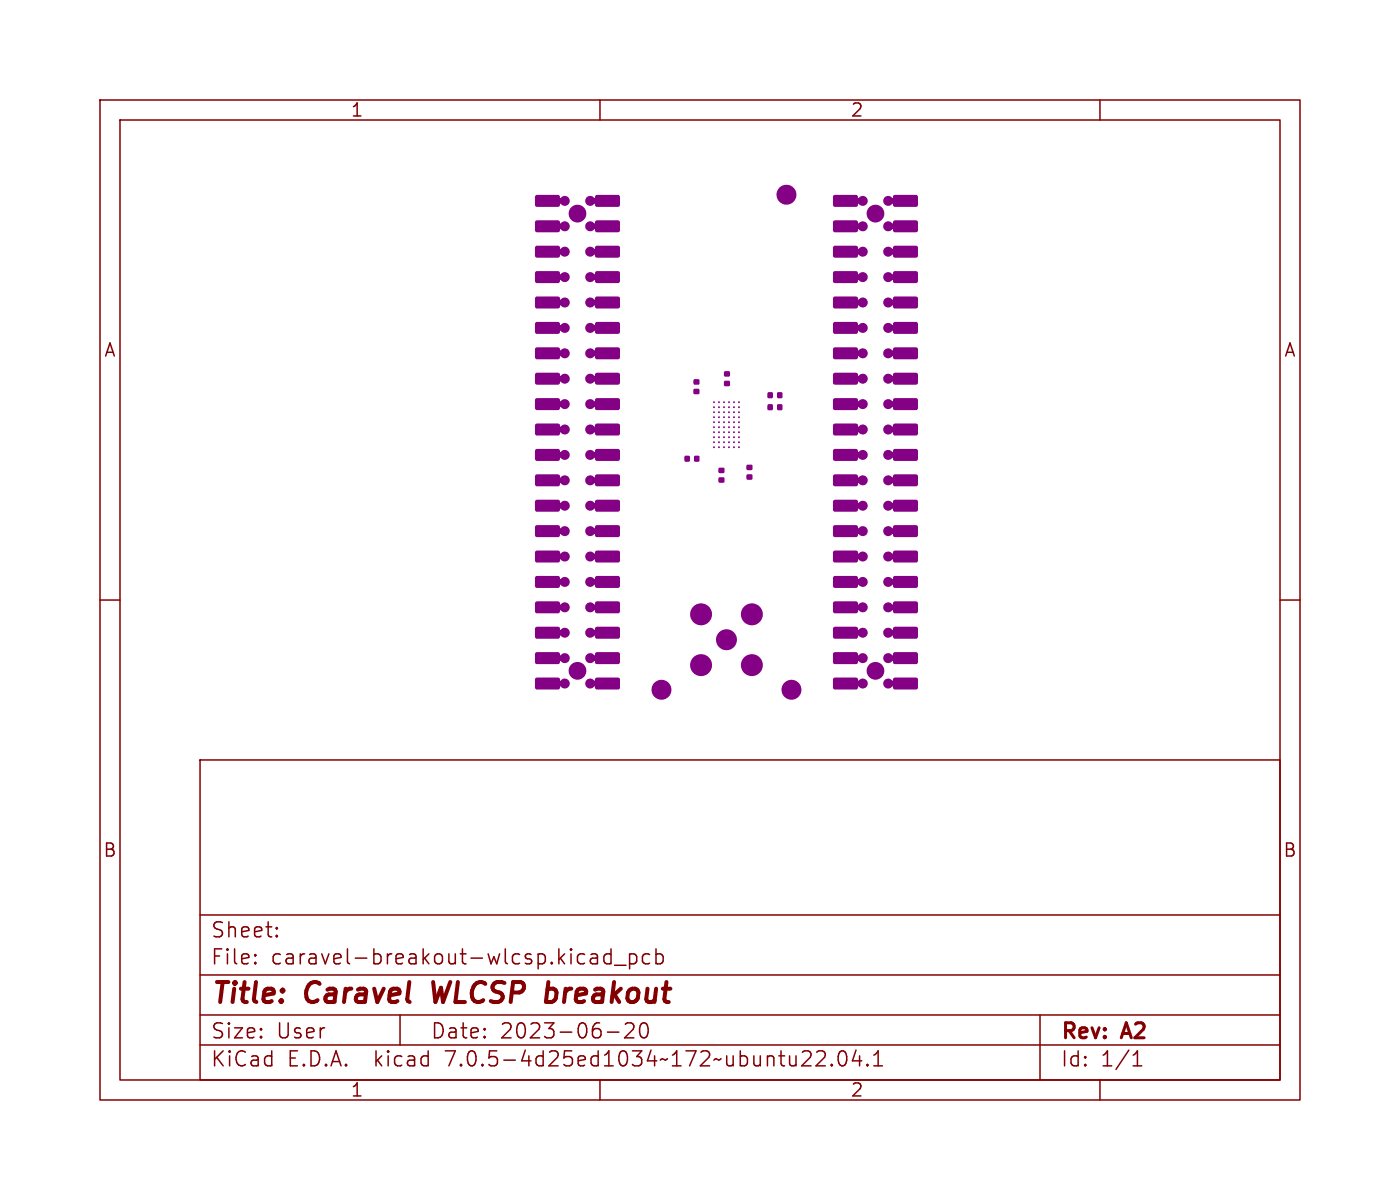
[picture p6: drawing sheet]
<svg xmlns="http://www.w3.org/2000/svg" width="140mm" height="120mm" viewBox="0 0 140 120" stroke-linecap="round" stroke-linejoin="round" font-family="sans-serif">
<g fill="none" stroke="#840000" stroke-width=".15">
<path d="M10 10h120v100h-120zM12 12h116v96h-116zM60 10v2M110 10v2M10 60h2M128 60h2M20 76h108v32h-108zM20 97.5h108M20 91.5h108M25.5 96.2l.1 .1-.1 .1M25.5 96.2v.1v.1M25.5 95.4v.2"/>
<path d="M25.5 96.2v.2M25.5 95.4l.1 .1-.1 .1M25.5 95.4v.1v.1M27.7 93.5v.1v.1M27.7 93.5l-.1 .1 .1 .1M27.7 92.7v.2M27.7 93.5v.2M27.7 92.7v.1v.1M27.7 92.7l-.1 .1 .1 .1M59.1 95.4h.1h.5v.2v.8M59.1 96.3l.1 .1 .5-.1M59.7 95.7l-.6 .2"/>
<path d="M61.1 95.4h-.4l-.3 .3v.4l.1 .2 .2 .1 .4-.1M61.1 94.9v1.5M61.5 96.5h1.1M63 95.4h.4l.3 .3v.4l-.2 .2-.1 .1-.4-.1M63 95.4v1.5M65 95.4h-.5l-.3 .3v.4l.2 .2 .1 .1 .5-.1M65.6 95.4h.4l.3 .3v.4l-.1 .2-.2 .1-.4-.1M65.6 94.9v1.5M20 104.5h108M20 101.5h108M40 101.5v3M60 108v2"/>
<path d="M60.7 103.2h1.2M62.5 102.4l.2-.1h.4a.41 .41 0 0 1 .2 .6l-.8 .9h.9M64.2 102.3a.36 .36 0 0 1 .5 .3 .88 .88 0 0 1-.2 1.2 .38 .38 0 0 1-.5-.3 1.17 1.17 0 0 1 .2-1.2zM80.2 106.6h.9M81 105.2l.1 .2-.1 .3M81.7 105.2l.2-.1h.3a.41 .41 0 0 1 .3 .6l-.9 .9h.9M83.2 106.4v.1v.1M83.2 106.4l-.1 .1 .1 .1M83.2 106.4v.2M84 105.1a.36 .36 0 0 1 .6 .3 .88 .88 0 0 1-.3 1.2 .38 .38 0 0 1-.4-.3 1.17 1.17 0 0 1 .1-1.2zM85.6 105l-.4 1.1h1M86 105.6v1"/>
<path d="M86.7 106.4l.1 .1-.1 .1M86.7 106.4v.1v.1M86.7 106.4v.2M87.4 106.6h.8M87.4 105.5l.4-.4v1.5M104 101.5v6.5M110 108v2M113.3 106.6h.9M113.3 105.5l.4-.4v1.5"/>
</g>
<g fill="#840084">
<path d="M53.6 67.8l2.2-.1 .1 .1 .2 .3 .3-.2h.3a.5 .5 0 0 1 .1 .8l-.4 .1-.3-.2-.2 .3h-.1h-2.2l-.1-.2z"/>
<path d="M58.7 68l.4-.1 .3 .2 .2-.3 .1-.1h2.1l.2 .2v.8l-.1 .2h-2.2l-.2-.2a.09 .09 0 0 0-.1 0 .09 .09 0 0 0-.1 .1h-.3h-.2a.5 .5 0 0 1-.2-.7z"/>
<path d="M83.4 67.8l2.2-.1 .1 .1 .2 .3 .3-.2h.3a.5 .5 0 0 1 .1 .8l-.4 .1-.3-.2-.2 .3h-.1h-2.2l-.1-.2z"/>
<path d="M88.5 68l.4-.1 .3 .2 .2-.3 .1-.1h2.1l.2 .2v.8l-.1 .2h-2.2l-.2-.2a.09 .09 0 0 0-.1 0 .09 .09 0 0 0-.1 .1h-.3h-.2a.5 .5 0 0 1-.2-.7z"/>
<path d="M53.6 65.3l2.2-.1 .1 .1 .2 .2 .3-.2 .3 .1a.5 .5 0 0 1 .1 .8l-.4 .1-.3-.2-.2 .3h-.1h-2.2l-.1-.2z"/>
<path d="M58.7 65.5l.4-.2 .3 .2 .2-.2 .1-.1h2.1l.2 .1v.9l-.1 .2h-2.2l-.2-.2a.09 .09 0 0 0-.1-.1 .09 .09 0 0 0-.1 .1l-.3 .1-.2-.1a.5 .5 0 0 1-.2-.6z"/>
<path d="M83.4 65.3l2.2-.1 .1 .1 .2 .2 .3-.2 .3 .1a.5 .5 0 0 1 .1 .8l-.4 .1-.3-.2-.2 .3h-.1h-2.2l-.1-.2z"/>
<path d="M88.5 65.5l.4-.2 .3 .2 .2-.2 .1-.1h2.1l.2 .1v.9l-.1 .2h-2.2l-.2-.2a.09 .09 0 0 0-.1-.1 .09 .09 0 0 0-.1 .1l-.3 .1-.2-.1a.5 .5 0 0 1-.2-.6z"/>
<path d="M53.6 62.7h2.2h.1l.2 .3 .3-.2h.3a.5 .5 0 0 1 .1 .8l-.4 .2-.3-.3-.2 .3-.1 .1h-2.2l-.1-.2z"/>
<path d="M58.7 62.9l.4-.1 .3 .2 .2-.3h.1h2.1l.2 .1v.9l-.1 .2h-2.2l-.2-.2a.09 .09 0 0 0-.1-.1 .09 .09 0 0 0-.1 .1l-.3 .1-.2-.1a.5 .5 0 0 1-.2-.7z"/>
<path d="M83.4 62.7h2.2h.1l.2 .3 .3-.2h.3a.5 .5 0 0 1 .1 .8l-.4 .2-.3-.3-.2 .3-.1 .1h-2.2l-.1-.2z"/>
<path d="M88.5 62.9l.4-.1 .3 .2 .2-.3h.1h2.1l.2 .1v.9l-.1 .2h-2.2l-.2-.2a.09 .09 0 0 0-.1-.1 .09 .09 0 0 0-.1 .1l-.3 .1-.2-.1a.5 .5 0 0 1-.2-.7z"/>
<path d="M53.6 60.2l2.2-.1 .1 .1 .2 .2 .3-.2 .3 .1a.5 .5 0 0 1 .1 .8l-.4 .1-.3-.2-.2 .3h-.1h-2.2l-.1-.2z"/>
<path d="M58.7 60.4l.4-.2 .3 .2 .2-.2 .1-.1h2.1l.2 .2v.8l-.1 .2h-2.2l-.2-.2a.09 .09 0 0 0-.1-.1 .09 .09 0 0 0-.1 .1l-.3 .1h-.2a.5 .5 0 0 1-.2-.7z"/>
<path d="M83.4 60.2l2.2-.1 .1 .1 .2 .2 .3-.2 .3 .1a.5 .5 0 0 1 .1 .8l-.4 .1-.3-.2-.2 .3h-.1h-2.2l-.1-.2z"/>
<path d="M88.5 60.4l.4-.2 .3 .2 .2-.2 .1-.1h2.1l.2 .2v.8l-.1 .2h-2.2l-.2-.2a.09 .09 0 0 0-.1-.1 .09 .09 0 0 0-.1 .1l-.3 .1h-.2a.5 .5 0 0 1-.2-.7z"/>
<path d="M53.6 57.6h2.2h.1l.2 .3 .3-.2 .3 .1a.5 .5 0 0 1 .1 .7l-.4 .2-.3-.2-.2 .2-.1 .1h-2.2l-.1-.2z"/>
<path d="M58.7 57.8l.4-.1 .3 .2 .2-.3h.1h2.1l.2 .1v.9l-.1 .2h-2.2l-.2-.2a.09 .09 0 0 0-.1-.1 .09 .09 0 0 0-.1 .1l-.3 .1-.2-.1a.5 .5 0 0 1-.2-.7z"/>
<path d="M83.4 57.6h2.2h.1l.2 .3 .3-.2 .3 .1a.5 .5 0 0 1 .1 .7l-.4 .2-.3-.2-.2 .2-.1 .1h-2.2l-.1-.2z"/>
<path d="M88.5 57.8l.4-.1 .3 .2 .2-.3h.1h2.1l.2 .1v.9l-.1 .2h-2.2l-.2-.2a.09 .09 0 0 0-.1-.1 .09 .09 0 0 0-.1 .1l-.3 .1-.2-.1a.5 .5 0 0 1-.2-.7z"/>
<path d="M53.6 55.1l2.2-.1 .1 .1 .2 .3 .3-.2h.3a.5 .5 0 0 1 .1 .8l-.4 .1-.3-.2-.2 .3h-.1h-2.2l-.1-.2z"/>
<path d="M58.7 55.3l.4-.1 .3 .2 .2-.3 .1-.1h2.1l.2 .2v.8l-.1 .2h-2.2l-.2-.2a.09 .09 0 0 0-.1 0 .09 .09 0 0 0-.1 .1h-.3h-.2a.5 .5 0 0 1-.2-.7z"/>
<path d="M83.4 55.1l2.2-.1 .1 .1 .2 .3 .3-.2h.3a.5 .5 0 0 1 .1 .8l-.4 .1-.3-.2-.2 .3h-.1h-2.2l-.1-.2z"/>
<path d="M88.5 55.3l.4-.1 .3 .2 .2-.3 .1-.1h2.1l.2 .2v.8l-.1 .2h-2.2l-.2-.2a.09 .09 0 0 0-.1 0 .09 .09 0 0 0-.1 .1h-.3h-.2a.5 .5 0 0 1-.2-.7z"/>
<path d="M53.6 52.6l2.2-.1 .1 .1 .2 .2 .3-.2 .3 .1a.5 .5 0 0 1 .1 .8l-.4 .1-.3-.2-.2 .3h-.1h-2.2l-.1-.2z"/>
<path d="M58.7 52.8l.4-.2 .3 .2 .2-.2 .1-.1h2.1l.2 .1v.9l-.1 .2h-2.2l-.2-.2a.09 .09 0 0 0-.1-.1 .09 .09 0 0 0-.1 .1l-.3 .1-.2-.1a.5 .5 0 0 1-.2-.6z"/>
<path d="M83.4 52.6l2.2-.1 .1 .1 .2 .2 .3-.2 .3 .1a.5 .5 0 0 1 .1 .8l-.4 .1-.3-.2-.2 .3h-.1h-2.2l-.1-.2z"/>
<path d="M88.5 52.8l.4-.2 .3 .2 .2-.2 .1-.1h2.1l.2 .1v.9l-.1 .2h-2.2l-.2-.2a.09 .09 0 0 0-.1-.1 .09 .09 0 0 0-.1 .1l-.3 .1-.2-.1a.5 .5 0 0 1-.2-.6z"/>
<path d="M53.6 50h2.2h.1l.2 .3 .3-.2h.3a.5 .5 0 0 1 .1 .8l-.4 .2-.3-.3-.2 .3-.1 .1h-2.2l-.1-.2z"/>
<path d="M58.7 50.2l.4-.1 .3 .2 .2-.3h.1h2.1l.2 .1v.9l-.1 .2h-2.2l-.2-.2a.09 .09 0 0 0-.1-.1 .09 .09 0 0 0-.1 .1l-.3 .1-.2-.1a.5 .5 0 0 1-.2-.7z"/>
<path d="M83.4 50h2.2h.1l.2 .3 .3-.2h.3a.5 .5 0 0 1 .1 .8l-.4 .2-.3-.3-.2 .3-.1 .1h-2.2l-.1-.2z"/>
<path d="M88.5 50.2l.4-.1 .3 .2 .2-.3h.1h2.1l.2 .1v.9l-.1 .2h-2.2l-.2-.2a.09 .09 0 0 0-.1-.1 .09 .09 0 0 0-.1 .1l-.3 .1-.2-.1a.5 .5 0 0 1-.2-.7z"/>
<path d="M53.6 47.5l2.2-.1 .1 .1 .2 .2 .3-.2 .3 .1a.5 .5 0 0 1 .1 .8l-.4 .1-.3-.2-.2 .3h-.1h-2.2l-.1-.2z"/>
<path d="M58.7 47.7l.4-.2 .3 .2 .2-.2 .1-.1h2.1l.2 .2v.8l-.1 .2h-2.2l-.2-.2a.09 .09 0 0 0-.1-.1 .09 .09 0 0 0-.1 .1l-.3 .1h-.2a.5 .5 0 0 1-.2-.7z"/>
<path d="M83.4 47.5l2.2-.1 .1 .1 .2 .2 .3-.2 .3 .1a.5 .5 0 0 1 .1 .8l-.4 .1-.3-.2-.2 .3h-.1h-2.2l-.1-.2z"/>
<path d="M88.5 47.7l.4-.2 .3 .2 .2-.2 .1-.1h2.1l.2 .2v.8l-.1 .2h-2.2l-.2-.2a.09 .09 0 0 0-.1-.1 .09 .09 0 0 0-.1 .1l-.3 .1h-.2a.5 .5 0 0 1-.2-.7z"/>
<path d="M71.9 47.8h.5v.4h-.5z"/>
<path d="M74.7 47.5h.5v.4h-.5z"/>
<path d="M71.9 46.8h.5v.5h-.5z"/>
<path d="M74.7 46.5h.5v.5h-.5z"/>
<path d="M68.5 45.6h.5v.5h-.5z"/>
<path d="M69.4 45.6h.5v.5h-.5z"/>
<path d="M53.6 44.9h2.2h.1l.2 .3 .3-.2 .3 .1a.5 .5 0 0 1 .1 .7l-.4 .2-.3-.2-.2 .2-.1 .1h-2.2l-.1-.2z"/>
<path d="M58.7 45.1l.4-.1 .3 .2 .2-.3h.1h2.1l.2 .1v.9l-.1 .2h-2.2l-.2-.2a.09 .09 0 0 0-.1-.1 .09 .09 0 0 0-.1 .1l-.3 .1-.2-.1a.5 .5 0 0 1-.2-.7z"/>
<path d="M83.4 44.9h2.2h.1l.2 .3 .3-.2 .3 .1a.5 .5 0 0 1 .1 .7l-.4 .2-.3-.2-.2 .2-.1 .1h-2.2l-.1-.2z"/>
<path d="M88.5 45.1l.4-.1 .3 .2 .2-.3h.1h2.1l.2 .1v.9l-.1 .2h-2.2l-.2-.2a.09 .09 0 0 0-.1-.1 .09 .09 0 0 0-.1 .1l-.3 .1-.2-.1a.5 .5 0 0 1-.2-.7z"/>
<path d="M53.6 42.4l2.2-.1 .1 .1 .2 .3 .3-.2h.3a.5 .5 0 0 1 .1 .8l-.4 .1-.3-.2-.2 .3h-.1h-2.2l-.1-.2z"/>
<path d="M58.7 42.6l.4-.1 .3 .2 .2-.3 .1-.1h2.1l.2 .2v.8l-.1 .2h-2.2l-.2-.2a.09 .09 0 0 0-.1 0 .09 .09 0 0 0-.1 .1h-.3h-.2a.5 .5 0 0 1-.2-.7z"/>
<path d="M83.4 42.4l2.2-.1 .1 .1 .2 .3 .3-.2h.3a.5 .5 0 0 1 .1 .8l-.4 .1-.3-.2-.2 .3h-.1h-2.2l-.1-.2z"/>
<path d="M88.5 42.6l.4-.1 .3 .2 .2-.3 .1-.1h2.1l.2 .2v.8l-.1 .2h-2.2l-.2-.2a.09 .09 0 0 0-.1 0 .09 .09 0 0 0-.1 .1h-.3h-.2a.5 .5 0 0 1-.2-.7z"/>
<path d="M76.8 40.4h.5v.6h-.5z"/>
<path d="M77.7 40.4h.5v.6h-.5z"/>
<path d="M53.6 39.9l2.2-.1 .1 .1 .2 .2 .3-.2 .3 .1a.5 .5 0 0 1 .1 .8l-.4 .1-.3-.2-.2 .3h-.1h-2.2l-.1-.2z"/>
<path d="M58.7 40.1l.4-.2 .3 .2 .2-.2 .1-.1h2.1l.2 .1v.9l-.1 .2h-2.2l-.2-.2a.09 .09 0 0 0-.1-.1 .09 .09 0 0 0-.1 .1l-.3 .1-.2-.1a.5 .5 0 0 1-.2-.6z"/>
<path d="M83.4 39.9l2.2-.1 .1 .1 .2 .2 .3-.2 .3 .1a.5 .5 0 0 1 .1 .8l-.4 .1-.3-.2-.2 .3h-.1h-2.2l-.1-.2z"/>
<path d="M88.5 40.1l.4-.2 .3 .2 .2-.2 .1-.1h2.1l.2 .1v.9l-.1 .2h-2.2l-.2-.2a.09 .09 0 0 0-.1-.1 .09 .09 0 0 0-.1 .1l-.3 .1-.2-.1a.5 .5 0 0 1-.2-.6z"/>
<path d="M76.8 39.2h.5v.6h-.5z"/>
<path d="M77.7 39.2h.5v.6h-.5z"/>
<path d="M69.4 38.9h.5v.5h-.5z"/>
<path d="M72.4 38.1h.6v.5h-.6z"/>
<path d="M53.6 37.3h2.2h.1l.2 .3 .3-.2h.3a.5 .5 0 0 1 .1 .8l-.4 .2-.3-.3-.2 .3-.1 .1h-2.2l-.1-.2z"/>
<path d="M58.7 37.5l.4-.1 .3 .2 .2-.3h.1h2.1l.2 .1v.9l-.1 .2h-2.2l-.2-.2a.09 .09 0 0 0-.1-.1 .09 .09 0 0 0-.1 .1l-.3 .1-.2-.1a.5 .5 0 0 1-.2-.7z"/>
<path d="M83.4 37.3h2.2h.1l.2 .3 .3-.2h.3a.5 .5 0 0 1 .1 .8l-.4 .2-.3-.3-.2 .3-.1 .1h-2.2l-.1-.2z"/>
<path d="M88.5 37.5l.4-.1 .3 .2 .2-.3h.1h2.1l.2 .1v.9l-.1 .2h-2.2l-.2-.2a.09 .09 0 0 0-.1-.1 .09 .09 0 0 0-.1 .1l-.3 .1-.2-.1a.5 .5 0 0 1-.2-.7z"/>
<path d="M69.4 37.9h.5v.5h-.5z"/>
<path d="M72.4 37.1h.6v.5h-.6z"/>
<path d="M53.6 34.8l2.2-.1 .1 .1 .2 .2 .3-.2 .3 .1a.5 .5 0 0 1 .1 .8l-.4 .1-.3-.2-.2 .3h-.1h-2.2l-.1-.2z"/>
<path d="M58.7 35l.4-.2 .3 .2 .2-.2 .1-.1h2.1l.2 .2v.8l-.1 .2h-2.2l-.2-.2a.09 .09 0 0 0-.1-.1 .09 .09 0 0 0-.1 .1l-.3 .1h-.2a.5 .5 0 0 1-.2-.7z"/>
<path d="M83.4 34.8l2.2-.1 .1 .1 .2 .2 .3-.2 .3 .1a.5 .5 0 0 1 .1 .8l-.4 .1-.3-.2-.2 .3h-.1h-2.2l-.1-.2z"/>
<path d="M88.5 35l.4-.2 .3 .2 .2-.2 .1-.1h2.1l.2 .2v.8l-.1 .2h-2.2l-.2-.2a.09 .09 0 0 0-.1-.1 .09 .09 0 0 0-.1 .1l-.3 .1h-.2a.5 .5 0 0 1-.2-.7z"/>
<path d="M53.6 32.2h2.2h.1l.2 .3 .3-.2 .3 .1a.5 .5 0 0 1 .1 .7l-.4 .2-.3-.2-.2 .2-.1 .1h-2.2l-.1-.2z"/>
<path d="M58.7 32.4l.4-.1 .3 .2 .2-.3h.1h2.1l.2 .1v.9l-.1 .2h-2.2l-.2-.2a.09 .09 0 0 0-.1-.1 .09 .09 0 0 0-.1 .1l-.3 .1-.2-.1a.5 .5 0 0 1-.2-.7z"/>
<path d="M83.4 32.2h2.2h.1l.2 .3 .3-.2 .3 .1a.5 .5 0 0 1 .1 .7l-.4 .2-.3-.2-.2 .2-.1 .1h-2.2l-.1-.2z"/>
<path d="M88.5 32.4l.4-.1 .3 .2 .2-.3h.1h2.1l.2 .1v.9l-.1 .2h-2.2l-.2-.2a.09 .09 0 0 0-.1-.1 .09 .09 0 0 0-.1 .1l-.3 .1-.2-.1a.5 .5 0 0 1-.2-.7z"/>
<path d="M53.6 29.7l2.2-.1 .1 .1 .2 .3 .3-.2h.3a.5 .5 0 0 1 .1 .8l-.4 .1-.3-.2-.2 .3h-.1h-2.2l-.1-.2z"/>
<path d="M58.7 29.9l.4-.1 .3 .2 .2-.3 .1-.1h2.1l.2 .2v.8l-.1 .2h-2.2l-.2-.2a.09 .09 0 0 0-.1 0 .09 .09 0 0 0-.1 .1h-.3h-.2a.5 .5 0 0 1-.2-.7z"/>
<path d="M83.4 29.7l2.2-.1 .1 .1 .2 .3 .3-.2h.3a.5 .5 0 0 1 .1 .8l-.4 .1-.3-.2-.2 .3h-.1h-2.2l-.1-.2z"/>
<path d="M88.5 29.9l.4-.1 .3 .2 .2-.3 .1-.1h2.1l.2 .2v.8l-.1 .2h-2.2l-.2-.2a.09 .09 0 0 0-.1 0 .09 .09 0 0 0-.1 .1h-.3h-.2a.5 .5 0 0 1-.2-.7z"/>
<path d="M53.6 27.2l2.2-.1 .1 .1 .2 .2 .3-.2 .3 .1a.5 .5 0 0 1 .1 .8l-.4 .1-.3-.2-.2 .3h-.1h-2.2l-.1-.2z"/>
<path d="M58.7 27.4l.4-.2 .3 .2 .2-.2 .1-.1h2.1l.2 .1v.9l-.1 .2h-2.2l-.2-.2a.09 .09 0 0 0-.1-.1 .09 .09 0 0 0-.1 .1l-.3 .1-.2-.1a.5 .5 0 0 1-.2-.6z"/>
<path d="M83.4 27.2l2.2-.1 .1 .1 .2 .2 .3-.2 .3 .1a.5 .5 0 0 1 .1 .8l-.4 .1-.3-.2-.2 .3h-.1h-2.2l-.1-.2z"/>
<path d="M88.5 27.4l.4-.2 .3 .2 .2-.2 .1-.1h2.1l.2 .1v.9l-.1 .2h-2.2l-.2-.2a.09 .09 0 0 0-.1-.1 .09 .09 0 0 0-.1 .1l-.3 .1-.2-.1a.5 .5 0 0 1-.2-.6z"/>
<path d="M53.6 24.6h2.2h.1l.2 .3 .3-.2h.3a.5 .5 0 0 1 .1 .8l-.4 .2-.3-.3-.2 .3-.1 .1h-2.2l-.1-.2z"/>
<path d="M58.7 24.8l.4-.1 .3 .2 .2-.3h.1h2.1l.2 .1v.9l-.1 .2h-2.2l-.2-.2a.09 .09 0 0 0-.1-.1 .09 .09 0 0 0-.1 .1l-.3 .1-.2-.1a.5 .5 0 0 1-.2-.7z"/>
<path d="M83.4 24.6h2.2h.1l.2 .3 .3-.2h.3a.5 .5 0 0 1 .1 .8l-.4 .2-.3-.3-.2 .3-.1 .1h-2.2l-.1-.2z"/>
<path d="M88.5 24.8l.4-.1 .3 .2 .2-.3h.1h2.1l.2 .1v.9l-.1 .2h-2.2l-.2-.2a.09 .09 0 0 0-.1-.1 .09 .09 0 0 0-.1 .1l-.3 .1-.2-.1a.5 .5 0 0 1-.2-.7z"/>
<path d="M53.6 22.1l2.2-.1 .1 .1 .2 .2 .3-.2 .3 .1a.5 .5 0 0 1 .1 .8l-.4 .1-.3-.2-.2 .3h-.1h-2.2l-.1-.2z"/>
<path d="M58.7 22.3l.4-.2 .3 .2 .2-.2 .1-.1h2.1l.2 .2v.8l-.1 .2h-2.2l-.2-.2a.09 .09 0 0 0-.1-.1 .09 .09 0 0 0-.1 .1l-.3 .1h-.2a.5 .5 0 0 1-.2-.7z"/>
<path d="M83.4 22.1l2.2-.1 .1 .1 .2 .2 .3-.2 .3 .1a.5 .5 0 0 1 .1 .8l-.4 .1-.3-.2-.2 .3h-.1h-2.2l-.1-.2z"/>
<path d="M88.5 22.3l.4-.2 .3 .2 .2-.2 .1-.1h2.1l.2 .2v.8l-.1 .2h-2.2l-.2-.2a.09 .09 0 0 0-.1-.1 .09 .09 0 0 0-.1 .1l-.3 .1h-.2a.5 .5 0 0 1-.2-.7z"/>
<path d="M53.6 19.5h2.2h.1l.2 .3 .3-.2 .3 .1a.5 .5 0 0 1 .1 .7l-.4 .2-.3-.2-.2 .2-.1 .1h-2.2l-.1-.2z"/>
<path d="M58.7 19.7l.4-.1 .3 .2 .2-.3h.1h2.1l.2 .1v.9l-.1 .2h-2.2l-.2-.2a.09 .09 0 0 0-.1-.1 .09 .09 0 0 0-.1 .1l-.3 .1-.2-.1a.5 .5 0 0 1-.2-.7z"/>
<path d="M83.4 19.5h2.2h.1l.2 .3 .3-.2 .3 .1a.5 .5 0 0 1 .1 .7l-.4 .2-.3-.2-.2 .2-.1 .1h-2.2l-.1-.2z"/>
<path d="M88.5 19.7l.4-.1 .3 .2 .2-.3h.1h2.1l.2 .1v.9l-.1 .2h-2.2l-.2-.2a.09 .09 0 0 0-.1-.1 .09 .09 0 0 0-.1 .1l-.3 .1-.2-.1a.5 .5 0 0 1-.2-.7z"/>
<circle cx="66.2" cy="69" r="1"/>
<circle cx="79.2" cy="69" r="1"/>
<circle cx="57.8" cy="67.1" r=".89"/>
<circle cx="87.6" cy="67.1" r=".89"/>
<circle cx="70.1" cy="66.5" r="1.1"/>
<circle cx="75.2" cy="66.5" r="1.1"/>
<circle cx="72.6" cy="64" r="1.05"/>
<circle cx="70.1" cy="61.4" r="1.1"/>
<circle cx="75.2" cy="61.4" r="1.1"/>
<circle cx="71.4" cy="44.7" r=".09"/>
<circle cx="71.9" cy="44.7" r=".09"/>
<circle cx="72.4" cy="44.7" r=".09"/>
<circle cx="72.9" cy="44.7" r=".09"/>
<circle cx="73.4" cy="44.7" r=".09"/>
<circle cx="73.9" cy="44.7" r=".09"/>
<circle cx="71.4" cy="44.2" r=".09"/>
<circle cx="71.9" cy="44.2" r=".1"/>
<circle cx="72.4" cy="44.2" r=".09"/>
<circle cx="72.9" cy="44.2" r=".1"/>
<circle cx="73.4" cy="44.2" r=".1"/>
<circle cx="73.9" cy="44.2" r=".1"/>
<circle cx="71.4" cy="43.7" r=".09"/>
<circle cx="71.9" cy="43.7" r=".09"/>
<circle cx="72.4" cy="43.7" r=".09"/>
<circle cx="72.9" cy="43.7" r=".09"/>
<circle cx="73.4" cy="43.7" r=".09"/>
<circle cx="73.9" cy="43.7" r=".09"/>
<circle cx="71.4" cy="43.2" r=".09"/>
<circle cx="71.9" cy="43.2" r=".1"/>
<circle cx="72.4" cy="43.2" r=".09"/>
<circle cx="72.9" cy="43.2" r=".1"/>
<circle cx="73.4" cy="43.2" r=".1"/>
<circle cx="73.9" cy="43.2" r=".1"/>
<circle cx="71.4" cy="42.7" r=".09"/>
<circle cx="71.9" cy="42.7" r=".09"/>
<circle cx="72.4" cy="42.7" r=".09"/>
<circle cx="72.9" cy="42.7" r=".09"/>
<circle cx="73.4" cy="42.7" r=".09"/>
<circle cx="73.9" cy="42.7" r=".09"/>
<circle cx="71.4" cy="42.2" r=".09"/>
<circle cx="71.9" cy="42.2" r=".1"/>
<circle cx="72.4" cy="42.2" r=".09"/>
<circle cx="72.9" cy="42.2" r=".1"/>
<circle cx="73.4" cy="42.2" r=".1"/>
<circle cx="73.9" cy="42.2" r=".1"/>
<circle cx="71.4" cy="41.7" r=".09"/>
<circle cx="71.9" cy="41.7" r=".09"/>
<circle cx="72.4" cy="41.7" r=".09"/>
<circle cx="72.9" cy="41.7" r=".09"/>
<circle cx="73.4" cy="41.7" r=".09"/>
<circle cx="73.9" cy="41.7" r=".09"/>
<circle cx="71.4" cy="41.2" r=".09"/>
<circle cx="71.9" cy="41.2" r=".1"/>
<circle cx="72.4" cy="41.2" r=".09"/>
<circle cx="72.9" cy="41.2" r=".1"/>
<circle cx="73.4" cy="41.2" r=".1"/>
<circle cx="73.9" cy="41.2" r=".1"/>
<circle cx="71.4" cy="40.7" r=".09"/>
<circle cx="71.9" cy="40.7" r=".09"/>
<circle cx="72.4" cy="40.7" r=".09"/>
<circle cx="72.9" cy="40.7" r=".09"/>
<circle cx="73.4" cy="40.7" r=".09"/>
<circle cx="73.9" cy="40.7" r=".09"/>
<circle cx="71.4" cy="40.2" r=".09"/>
<circle cx="71.9" cy="40.2" r=".1"/>
<circle cx="72.4" cy="40.2" r=".09"/>
<circle cx="72.9" cy="40.2" r=".1"/>
<circle cx="73.4" cy="40.2" r=".1"/>
<circle cx="73.9" cy="40.2" r=".1"/>
<circle cx="57.8" cy="21.4" r=".89"/>
<circle cx="87.6" cy="21.4" r=".89"/>
<circle cx="78.6" cy="19.5" r="1"/>
</g>
<g font-size="2.8" fill="#840000">
<text x="21" y="100.8">Title:</text>
<text x="30.5" y="100.8">Caravel</text>
<text x="43.7" y="100.8">WLCSP breakout</text>
</g>
<g font-size="2.1" fill="#840000">
<text x="21" y="93.9">Sheet:</text>
<text x="21" y="96.6">File:</text>
<text x="27" y="96.6">caravel-breakout-wlcsp.kicad_pcb</text>
<text x="21" y="106.8">KiCad</text>
<text x="21" y="104">Size:</text>
<text x="27.6" y="104">User</text>
<text x="28.7" y="106.8">E.D.A.</text>
<text x="37.4" y="106.8">kicad</text>
<text x="43" y="104">Date:</text>
<text x="44.5" y="106.8">7.0.5-4d25ed1034~172~ubuntu22.04.1</text>
<text x="49.9" y="104">2023-06-20</text>
<text x="106" y="104.2">Rev:</text>
<text x="106" y="106.8">Id:</text>
<text x="110" y="106.8">1/1</text>
<text x="112.2" y="104.2">A2</text>
</g>
<g font-size="1.8" fill="#840000">
<text x="35" y="11.8">1</text>
<text x="85" y="11.8">2</text>
<text x="10.4" y="35.8">A</text>
<text x="128.4" y="35.8">A</text>
<text x="10.3" y="85.8">B</text>
<text x="128.3" y="85.8">B</text>
<text x="35" y="109.8">1</text>
<text x="85" y="109.8">2</text>
</g>
</svg>
